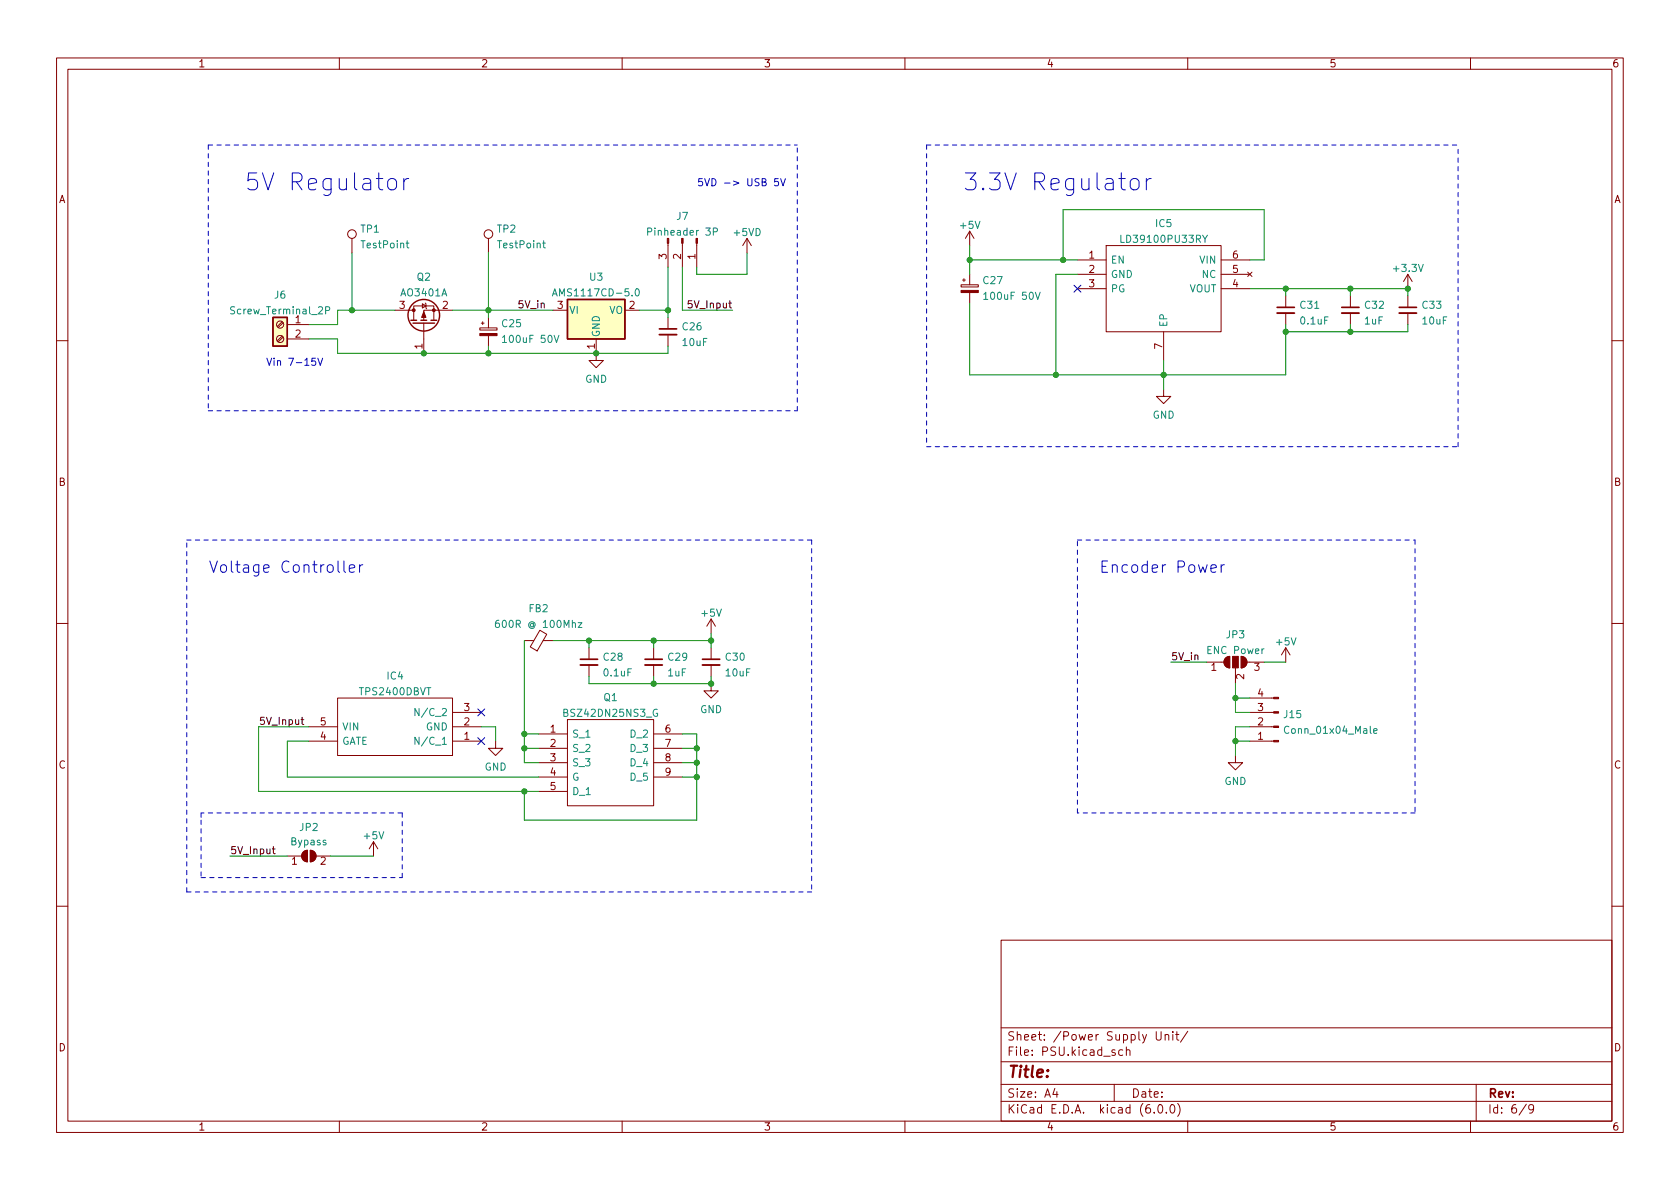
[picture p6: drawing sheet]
<svg xmlns="http://www.w3.org/2000/svg" width="297mm" height="210mm" viewBox="0 0 297 210" stroke-linecap="round" stroke-linejoin="round" font-family="sans-serif">
<g fill="none" stroke="#840000" stroke-width=".18">
<path d="M10 10.2h277v190.1h-277zM12 12.2h273v186.1h-273zM60 10.2v2M110 10.2v2M160 10.2v2M210 10.2v2M260 10.2v2M49.9 59.4l-.9 .9M49.9 56.9l-.9 .8M50.1 59.6l-.9 .8M50.1 57.1l-.9 .8M50.8 57.4h3.8"/>
<path d="M50.8 59.9h3.8M62.2 42.2v2.5M69.8 54.9h3.4M73.2 56.6v-2.5h3.5v2.5M74.7 53.7l.6 .4-.6 .4zM74.9 57.1v5.4M75.2 53.6l.1 .1v.8l.1 .1M80 54.9h-5.1v1.7M84.8 58h3.1v.4h-3.1zM85.1 57.1h.5M85.3 56.9v.5M86.4 42.2v2.5"/>
<path d="M86.4 56.1v1.9M86.4 59.4v1.8M97.8 54.9h2.5M105.4 59.9v3.8h1.3l-1.3 1.3-1.3-1.3h1.3M110.5 54.9h2.5M118.1 43v4.2M118.1 56.1v2.1M118.1 59.2v2M120.6 43v4.2M123.2 43v4.2M132.1 42.2l-.8 1.2M132.1 42.2v2.5"/>
<path d="M132.1 42.2l.7 1.2M169.9 50.4h3.1v.3h-3.1zM170.2 49.5h.5M170.4 49.3v.5M171.4 40.9v2.5M171.4 48.5v1.9M171.4 51.7v1.9M171.4 40.9l-.7 1.3M171.4 40.9l.8 1.3M190.5 46h5.1M190.5 48.5h5.1M190.5 51h5.1"/>
<path d="M195.6 43.4h20.3v15.3h-20.3zM205.7 58.7v5M215.9 46h5.1M215.9 48.5h5.1M215.9 51h5.1M220.6 48.1l.8 .8M221.4 48.1l-.8 .8M227.3 52.3v2.1M227.3 55.4v2M238.8 52.3v2.1M238.8 55.4v2M248.9 48.5l-.7 1.3"/>
<path d="M248.9 48.5v2.5M248.9 52.3v2.1M248.9 55.4v2M248.9 48.5l.8 1.3M10 60.2h2M205.7 68.8v1.3h1.3l-1.3 1.3-1.2-1.3h1.2M285 60.2h2M10 110.2h2M92.7 113.3h1.7M95.5 111.4l1.2 .8-1.7 2.9-1.2-.7zM96 113.3h1.8M104.1 114.5v2.1"/>
<path d="M104.1 117.6v2M115.6 114.5v2.1M115.6 117.6v2M125.7 109.5l-.7 1.2M125.7 109.5v2.5M125.7 114.5v2.1M125.7 117.6v2M125.7 109.5l.8 1.2M213.4 117.1h3M216.7 116.4l.7-.3v2a1.02 1.02 0 0 1-.9-.6 1.02 1.02 0 0 1 .2-1.1zM218.4 118.1v2.8M219.5 116.1a1.02 1.02 0 0 1 1 1 1.02 1.02 0 0 1-1 1z"/>
<path d="M220.5 117.1h3M227.3 114.5v2.6M227.3 114.5l-.7 1.3M227.3 114.5l.8 1.3M285 110.2h2M54.6 131.1h5.1M54.6 128.5h5.1M59.7 123.4h20.3v10.2h-20.3zM80 131.1h5.1M80 128.5h5.1M80 126h5.1M87.6 131.1v1.2h1.3l-1.3 1.3-1.2-1.3h1.2"/>
<path d="M95.2 129.8h5.1M95.2 132.3h5.1M95.2 134.9h5.1M95.2 137.4h5.1M95.2 139.9h5.1M100.3 127.2h15.3v15.3h-15.3zM115.6 129.8h5M115.6 132.3h5M115.6 134.9h5M115.6 137.4h5M125.7 120.9v1.3h1.3l-1.3 1.2-1.2-1.2h1.2M218.4 133.6v1.3h1.3l-1.3 1.2-1.2-1.2h1.2"/>
<path d="M221 131.1h4.2M221 128.5h4.2M221 126h4.2M221 123.4h4.2M50.8 151.4h2.5M53.6 150.7l.8-.3v2a1.02 1.02 0 0 1-1-.6 1.02 1.02 0 0 1 .2-1.1zM54.9 150.4a1.02 1.02 0 0 1 1 1 1.02 1.02 0 0 1-1 1zM55.9 151.4h2.5M66 148.8l-.7 1.3M66 148.8v2.6M66 148.8l.8 1.3M10 160.2h2"/>
<path d="M177 166.3h108v32h-108zM285 160.2h2M60 198.3v2M110 198.3v2M160 198.3v2M177 194.8h108M177 191.8h108M177 187.8h108M177 181.8h108M186.5 192.5l-.4 1h1M186.9 193v1M197 191.8v3"/>
<path d="M198.5 185.7l-.4-.1-.3 .3v.4l.1 .3h.6M199.1 185.8l.3-.2 .3 .1 .1 .9M199.1 185.1v1.5M204.1 196.7v.1M204.4 182.4v1.2l.3 .3h.4l.2-.3v-1.2M204.9 195.4l.2-.1a.81 .81 0 0 1 .6 .7 .81 .81 0 0 1-.3 .8h-.2a.81 .81 0 0 1-.6-.6 .81 .81 0 0 1 .3-.8zM206 183.1l.2-.2 .4 .1v.9M206 182.9v1M206.2 196.7v.1M207.1 195.4l.1-.1a.81 .81 0 0 1 .6 .7 .81 .81 0 0 1-.3 .8h-.1a.81 .81 0 0 1-.6-.6 .81 .81 0 0 1 .3-.8zM207.4 182.4v.2M207.4 182.9v1"/>
<path d="M207.9 182.9h.5M208.1 182.4v1.3l.3 .2M208.2 195.1a1.72 1.72 0 0 1 0 2.3M210 198.3v2M210 182.4l-1.3 1.9M260 198.3v2M261 191.8v6.5M269.9 195.3l-1.3 1.9M271.2 196l-.3 .3h-.3l-.3-.3 .1-.6 .5-.1 .2 .2a.99 .99 0 0 1-.4 1.3h-.3"/>
<circle cx="49.5" cy="57.4" r=".63"/>
<circle cx="49.5" cy="59.9" r=".63"/>
<circle cx="62.2" cy="41.4" r=".76"/>
<circle cx="86.4" cy="41.4" r=".76"/>
</g>
<g fill="none" stroke="#008484" stroke-width=".18">
<path d="M57.6 54.9l.6-.1 .1-.1-.1-.3-.6-.2v1.3M71.8 43h.5M72 42.6v1.1l.3 .1M88.8 59.7l.4-.4v1.3M95.9 43h.5M96.1 42.6v1.1l.3 .1M97.7 52.3l.4-1.2 .4 1.2M97.8 52h.6M98 59.3l.4 1.3 .4-1.3M112.5 51.1h.1a.68 .68 0 0 1 .4 .6 .68 .68 0 0 1-.4 .6 .84 .84 0 0 1-.1-1.2zM114.5 41l.6-.1 .1-.2v-.3l-.7-.1v1.3M126.1 41l.6-.1 .1-.2v-.3l-.7-.1v1.3"/>
<path d="M173.9 52l.4-.3v1.2M173.9 52.9h.8M183.1 51.7l.4 1.2 .4-1.2M212.6 41.6l.5 .7 .4-.7M88.8 60.6h.8M88.2 109.7l-.4 .1a.86 .86 0 0 0 0 1.2l.5-.2v-.4l-.2-.2h-.3l-.2 .2M102.2 110.1h.7l-.7 .9h.7M74.1 130.4v1.2l-.7-1.2v1.2M74.1 125.3v1.3l-.7-1.3v1.3M116.2 125.5a.59 .59 0 0 0-.7 .5 .59 .59 0 0 0 .7 .6l.1-.5h-.3M242.9 129.3l.6-.2-.1-.2-.3-.1-.2 .2v.6h.5"/>
</g>
<path d="M116.6 59.2h3M225.8 55.4h3.1M237.2 55.4h3.1M247.4 55.4h3M102.6 117.6h3.1M114 117.6h3.1M124.2 117.6h3.1" fill="none" stroke="#840000" stroke-width=".33"/>
<path d="M116.6 58.2h3M225.8 54.4h3.1M237.2 54.4h3.1M247.4 54.4h3M102.6 116.6h3.1M114 116.6h3.1M124.2 116.6h3.1" fill="none" stroke="#840000" stroke-width=".3"/>
<g fill="#840000" stroke="#840000" stroke-width=".18">
<path d="M169.9 51.4h3.1v.3h-3.1z"/>
<path d="M53.6 150.7l.8-.3v2a1.02 1.02 0 0 1-1-.6 1.02 1.02 0 0 1 .2-1.1z"/>
<path d="M54.9 150.4a1.02 1.02 0 0 1 1 1 1.02 1.02 0 0 1-1 1z"/>
<path d="M118 42.2h.2v.8h-.2z"/>
<path d="M120.5 42.2h.3v.8h-.3z"/>
<path d="M123.1 42.2h.2v.8h-.2z"/>
<path d="M225.2 123.3h.9v.3h-.9z"/>
<path d="M225.2 125.9h.9v.2h-.9z"/>
<path d="M225.2 128.4h.9v.2h-.9z"/>
<path d="M225.2 130.9h.9v.3h-.9z"/>
<path d="M216.7 116.4l.7-.3v2a1.02 1.02 0 0 1-.9-.6 1.02 1.02 0 0 1 .2-1.1z"/>
<path d="M217.9 116.1h1v2h-1z"/>
<path d="M219.5 116.1a1.02 1.02 0 0 1 1 1 1.02 1.02 0 0 1-1 1z"/>
<path d="M74.9 55.1l.4 1h-.8z"/>
<path d="M84.8 59h3.1v.4h-3.1z"/>
<circle cx="76.7" cy="54.9" r=".25"/>
<circle cx="73.2" cy="54.9" r=".25"/>
</g>
<g fill="#ffffc2" stroke="#ffffc2" stroke-width=".18">
<path d="M100.3 53h10.2v6.9h-10.2z"/>
<path d="M48.3 56.1h2.5v5.1h-2.5z"/>
</g>
<g fill="none" stroke="#840000" stroke-width=".25">
<path d="M48.3 56.1h2.5v5.1h-2.5zM72.6 56.6h1.1M73 57.1h3.8M74.4 56.6h1M76.2 56.6h1M100.3 53h10.2v6.9h-10.2z"/>
<circle cx="74.9" cy="55.7" r="2.79"/>
</g>
<path d="M53.2 127.3h.5M53.4 126.8v1.1l.3 .2M48.2 150.1h.4M48.3 149.7v1.1l.3 .2" fill="none" stroke="#000" stroke-width=".18"/>
<g fill="none" stroke="#0000c2" stroke-width=".18">
<path d="M68.7 31.9a.81 .81 0 0 1 .8-.3 .81 .81 0 0 1 .6 .5v.9a.81 .81 0 0 1-.8 .6 .81 .81 0 0 1-.8-.6v-.9zM71.4 31.6v2M72.3 31.6a.77 .77 0 0 0-.9 .5M137.6 31.6h-.6l-.1 .6 .2-.1h.4l.2 .2-.1 .4-.2 .2-.5-.2M138 31.6l.4 1.3 .5-1.3M200 31.9a.81 .81 0 0 1 .8-.3 .81 .81 0 0 1 .6 .5v.9a.81 .81 0 0 1-.8 .6 .81 .81 0 0 1-.8-.6v-.9zM202.7 31.6v2M203.5 31.6a.77 .77 0 0 0-.8 .5M55.8 63.3h-.6l-.1 .6 .2-.1 .4 .1 .1 .2v.4l-.2 .1-.5-.1M56.2 63.3l.4 1.3 .4-1.3M60.8 99.2v1.7l.3 .3M63.6 99.9v1.3"/>
<path d="M64.1 99.9a.51 .51 0 0 0-.5 .4M215.9 99.9v1.3M216.5 99.9a.51 .51 0 0 0-.6 .4M61.8 100.5l.9-.2-.1-.3-.6-.1-.2 .3 .1 .9 .1 .1 .6-.1M214.1 100.5l1-.2-.1-.3-.6-.1-.3 .3 .1 .9 .2 .1 .6-.1"/>
</g>
<g fill="none" stroke="#0000c2" stroke-width=".18" stroke-dasharray=".8 .8">
<path d="M36.8 25.6v47M36.8 25.6h104.2M163.8 25.6v53.4M163.8 25.6h94M36.8 72.6h104.2M141 72.6v-47M163.8 79h94M257.8 79v-53.4M33 95.5h110.5M143.5 95.5v62.2M190.5 95.5h59.7M250.2 95.5v48.3"/>
<path d="M33 157.7v-62.2M35.6 143.8v1.2M35.6 145v10.2M35.6 155.2h35.5M71.1 143.8h-35.5M71.1 155.2v-11.4M143.5 157.7h-110.5M190.5 143.8v-48.3M250.2 143.8h-59.7"/>
</g>
<g fill="none" stroke="#008400" stroke-width=".18">
<path d="M54.6 59.9h5.1v2.6h58.4v-1.3M62.2 44.7v10.2M69.8 54.9h-10.1v2.5h-5.1M80 54.9h17.8M86.4 44.7v11.4M113 54.9h5.1M118.1 47.2v8.9M120.6 47.2v7.7h8.9M132.1 44.7v3.8h-8.9v-1.3M171.4 53.6v12.7h55.9v-8.9M171.4 43.4v5.1M171.4 46h19.1"/>
<path d="M188 46v-8.9h35.5v8.9h-2.5M190.5 48.5h-3.8v17.8M221 51h27.9v1.3M227.3 51v1.3M238.8 51v1.3M238.8 57.4v1.3M248.9 57.4v1.3h-21.6M86.4 61.2v1.3M205.7 63.7v5.1M92.7 113.3v21.6h2.5M97.8 113.3h27.9M104.1 119.6v1.3h21.6v-1.3"/>
<path d="M104.1 113.3v1.2M115.6 113.3v1.2M115.6 119.6v1.3M125.7 112v2.5M207 117.1h6.4M223.5 117.1h3.8M54.6 131.1h-3.8v6.3h44.4M54.6 128.5h-8.9v11.4h49.5M85.1 128.5h2.5v2.6M92.7 129.8h2.5M92.7 132.3h2.5M120.6 129.8h2.6v15.2h-30.5v-5.1"/>
<path d="M120.6 137.4h2.6M120.6 134.9h2.6M120.6 132.3h2.6M218.4 123.4h2.6M218.4 120.9v5.1h2.6M218.4 131.1h2.6M221 128.5h-2.6v5.1M40.6 151.4h10.2M58.4 151.4h7.6"/>
</g>
<path d="M189.9 50.4l1.2 1.3M191.1 50.4l-1.2 1.3M84.5 125.4l1.2 1.2M84.5 130.4l1.2 1.3M85.7 125.4l-1.2 1.2M85.7 130.4l-1.2 1.3" fill="none" stroke="#000084" stroke-width=".18"/>
<g fill="#008400" stroke="#008400" stroke-width=".18">
<circle cx="125.7" cy="113.3" r=".46"/>
<circle cx="118.1" cy="54.9" r=".46"/>
<circle cx="186.7" cy="66.3" r=".46"/>
<circle cx="188" cy="46" r=".46"/>
<circle cx="171.4" cy="46" r=".46"/>
<circle cx="86.4" cy="62.5" r=".46"/>
<circle cx="86.4" cy="54.9" r=".46"/>
<circle cx="115.6" cy="120.9" r=".46"/>
<circle cx="105.4" cy="62.5" r=".46"/>
<circle cx="115.6" cy="113.3" r=".46"/>
<circle cx="92.7" cy="132.3" r=".46"/>
<circle cx="104.1" cy="113.3" r=".46"/>
<circle cx="125.7" cy="120.9" r=".46"/>
<circle cx="92.7" cy="139.9" r=".46"/>
<circle cx="123.2" cy="137.4" r=".46"/>
<circle cx="123.2" cy="134.9" r=".46"/>
<circle cx="123.2" cy="132.3" r=".46"/>
<circle cx="227.3" cy="51" r=".46"/>
<circle cx="227.3" cy="58.7" r=".46"/>
<circle cx="205.7" cy="66.3" r=".46"/>
<circle cx="218.4" cy="123.4" r=".46"/>
<circle cx="218.4" cy="131.1" r=".46"/>
<circle cx="238.8" cy="51" r=".46"/>
<circle cx="238.8" cy="58.7" r=".46"/>
<circle cx="248.9" cy="51" r=".46"/>
<circle cx="92.7" cy="129.8" r=".46"/>
<circle cx="74.9" cy="62.5" r=".46"/>
<circle cx="62.2" cy="54.9" r=".46"/>
</g>
<g font-size="4.2" fill="#0000c2">
<text x="43.2" y="33.7">5V Regulator</text>
<text x="170.2" y="33.7">3.3V Regulator</text>
</g>
<g font-size="2.8" fill="#0000c2">
<text x="36.8" y="101.3">Voltage Controller</text>
<text x="194.3" y="101.3">Encoder Power</text>
</g>
<text font-size="2.8" fill="#840000" x="178" y="190.6">Title:</text>
<g font-size="2.1" fill="#840000">
<text x="178" y="184">Sheet: /Power Supply Unit/</text>
<text x="178" y="186.7">File: PSU.kicad_sch</text>
<text x="178" y="196.9">KiCad E.D.A. kicad (6.0.0)</text>
<text x="178" y="194.1">Size: A4</text>
<text x="200" y="194.1">Date:</text>
<text x="263" y="194.1">Rev:</text>
<text x="263" y="196.9">Id: 6/9</text>
</g>
<g font-size="1.8" fill="#840000">
<text x="35" y="11.9">1</text>
<text x="85" y="11.9">2</text>
<text x="135" y="11.9">3</text>
<text x="185" y="11.9">4</text>
<text x="235" y="11.9">5</text>
<text x="285" y="11.9">6</text>
<text x="10.3" y="35.9">A</text>
<text x="285.3" y="35.9">A</text>
<text x="117.9" y="45.8" transform="rotate(-90 117.9 45.8)">3</text>
<text x="120.4" y="45.8" transform="rotate(-90 120.4 45.8)">2</text>
<text x="122.9" y="45.8" transform="rotate(-90 122.9 45.8)">1</text>
<text x="192.5" y="45.7">1</text>
<text x="217.9" y="45.7">6</text>
<text x="192.5" y="48.3">2</text>
<text x="192.5" y="50.8">3</text>
<text x="217.9" y="50.8">4</text>
<text x="217.9" y="48.3">5</text>
<text x="52.2" y="57.1">1</text>
<text x="52.2" y="59.7">2</text>
<text x="70.6" y="54.6">3</text>
<text x="78.2" y="54.6">2</text>
<text x="98.6" y="54.6">3</text>
<text x="111.3" y="54.6">2</text>
<text x="74.7" y="61.7" transform="rotate(-90 74.7 61.7)">1</text>
<text x="105.2" y="61.7" transform="rotate(-90 105.2 61.7)">1</text>
<text x="205.5" y="61.7" transform="rotate(-90 205.5 61.7)">7</text>
<text x="10.3" y="85.9">B</text>
<text x="285.3" y="85.9">B</text>
<text x="214.1" y="118.6">1</text>
<text x="221.8" y="118.6">3</text>
<text x="82.1" y="125.7">3</text>
<text x="220" y="120.1" transform="rotate(-90 220 120.1)">2</text>
<text x="222.4" y="125.7">3</text>
<text x="222.4" y="123.2">4</text>
<text x="56.7" y="130.8">4</text>
<text x="56.7" y="128.3">5</text>
<text x="82.1" y="130.8">1</text>
<text x="82.1" y="128.3">2</text>
<text x="97.3" y="129.5">1</text>
<text x="117.6" y="129.5">6</text>
<text x="222.4" y="130.8">1</text>
<text x="222.4" y="128.3">2</text>
<text x="10.3" y="135.9">C</text>
<text x="97.3" y="132.1">2</text>
<text x="97.3" y="134.6">3</text>
<text x="97.3" y="137.2">4</text>
<text x="117.6" y="132.1">7</text>
<text x="117.6" y="134.6">8</text>
<text x="117.6" y="137.2">9</text>
<text x="285.3" y="135.9">C</text>
<text x="97.3" y="139.7">5</text>
<text x="51.6" y="152.9">1</text>
<text x="56.7" y="152.9">2</text>
<text x="10.3" y="185.9">D</text>
<text x="285.3" y="185.9">D</text>
<text x="35" y="199.9">1</text>
<text x="85" y="199.9">2</text>
<text x="135" y="199.9">3</text>
<text x="185" y="199.9">4</text>
<text x="235" y="199.9">5</text>
<text x="285" y="199.9">6</text>
</g>
<g font-size="1.8" fill="#0000c2">
<text x="123.2" y="32.9">5VD -&gt; USB 5V</text>
<text x="47" y="64.7">Vin 7-15V</text>
</g>
<g font-size="1.8" fill="#008484">
<text x="63.8" y="41.1">TP1</text>
<text x="87.9" y="41.1">TP2</text>
<text x="115" y="41.7">Pinheader 3P</text>
<text x="119.7" y="38.9">J7</text>
<text x="129.8" y="41.7">+5VD</text>
<text x="169.9" y="40.5">+5V</text>
<text x="204.4" y="40.1">IC5</text>
<text x="64" y="43.9">TestPoint</text>
<text x="88.2" y="43.9">TestPoint</text>
<text x="196.3" y="46.6">EN</text>
<text x="198.7" y="42.9">LD39100PU33RY</text>
<text x="212.2" y="46.6">VIN</text>
<text x="48.5" y="52.8">J6</text>
<text x="71" y="52.4">AO3401A</text>
<text x="73.8" y="49.6">Q2</text>
<text x="98.7" y="52.4">AMS1117CD-5.0</text>
<text x="104.3" y="49.6">U3</text>
<text x="173.9" y="50.2">C27</text>
<text x="174.5" y="53">100uF 50V</text>
<text x="196.3" y="49.1">GND</text>
<text x="196.3" y="51.7">PG</text>
<text x="210.2" y="51.7">VOUT</text>
<text x="212.6" y="49.1">NC</text>
<text x="246.6" y="48.1">+3.3V</text>
<text x="41.2" y="55.6">Screw_Terminal_2P</text>
<text x="88.8" y="57.8">C25</text>
<text x="100.6" y="55.5">VI</text>
<text x="106" y="59.7" transform="rotate(-90 106 59.7)">GND</text>
<text x="107.7" y="55.5">VO</text>
<text x="120.7" y="58.4">C26</text>
<text x="206.4" y="57.9" transform="rotate(-90 206.4 57.9)">EP</text>
<text x="230" y="54.6">C31</text>
<text x="230.1" y="57.4">0.1uF</text>
<text x="241.3" y="57.4">1uF</text>
<text x="241.4" y="54.6">C32</text>
<text x="251.5" y="54.6">C33</text>
<text x="251.6" y="57.4">10uF</text>
<text x="89.4" y="60.6">100uF 50V</text>
<text x="120.8" y="61.2">10uF</text>
<text x="103.4" y="67.7">GND</text>
<text x="203.8" y="74">GND</text>
<text x="88.5" y="111">600R @ 100Mhz</text>
<text x="93.5" y="108.2">FB2</text>
<text x="124.1" y="109">+5V</text>
<text x="216.9" y="112.9">JP3</text>
<text x="106.8" y="116.8">C28</text>
<text x="106.9" y="119.6">0.1uF</text>
<text x="118.1" y="119.6">1uF</text>
<text x="118.2" y="116.8">C29</text>
<text x="128.4" y="116.8">C30</text>
<text x="128.4" y="119.6">10uF</text>
<text x="213.7" y="115.6">ENC Power</text>
<text x="225.7" y="114.1">+5V</text>
<text x="63.8" y="122.9">TPS2400DBVT</text>
<text x="68.5" y="120.2">IC4</text>
<text x="106.8" y="124">Q1</text>
<text x="60.5" y="131.7">GATE</text>
<text x="60.5" y="129.2">VIN</text>
<text x="74.2" y="131.7">N/C_1</text>
<text x="74.2" y="126.6">N/C_2</text>
<text x="75.3" y="129.2">GND</text>
<text x="100" y="126.7">BSZ42DN25NS3_G</text>
<text x="101.1" y="130.4">S_1</text>
<text x="111.6" y="130.4">D_2</text>
<text x="123.8" y="126.1">GND</text>
<text x="227.1" y="127">J15</text>
<text x="227.6" y="129.7">Conn_01x04_Male</text>
<text x="85.7" y="136.3">GND</text>
<text x="101.1" y="133">S_2</text>
<text x="101.1" y="135.5">S_3</text>
<text x="111.6" y="133">D_3</text>
<text x="111.6" y="135.5">D_4</text>
<text x="101.1" y="138">G</text>
<text x="101.1" y="140.6">D_1</text>
<text x="111.6" y="138">D_5</text>
<text x="216.5" y="138.8">GND</text>
<text x="51.5" y="149.5">Bypass</text>
<text x="53" y="146.9">JP2</text>
<text x="64.4" y="148.4">+5V</text>
</g>
<g font-size="1.8">
<text x="91.4" y="54.5">5V_in</text>
<text x="122.1" y="54.5">5V_Input</text>
<text x="207" y="116.7">5V_in</text>
<text x="45.7" y="128.2">5V_Input</text>
<text x="40.6" y="151">5V_Input</text>
</g>
</svg>
